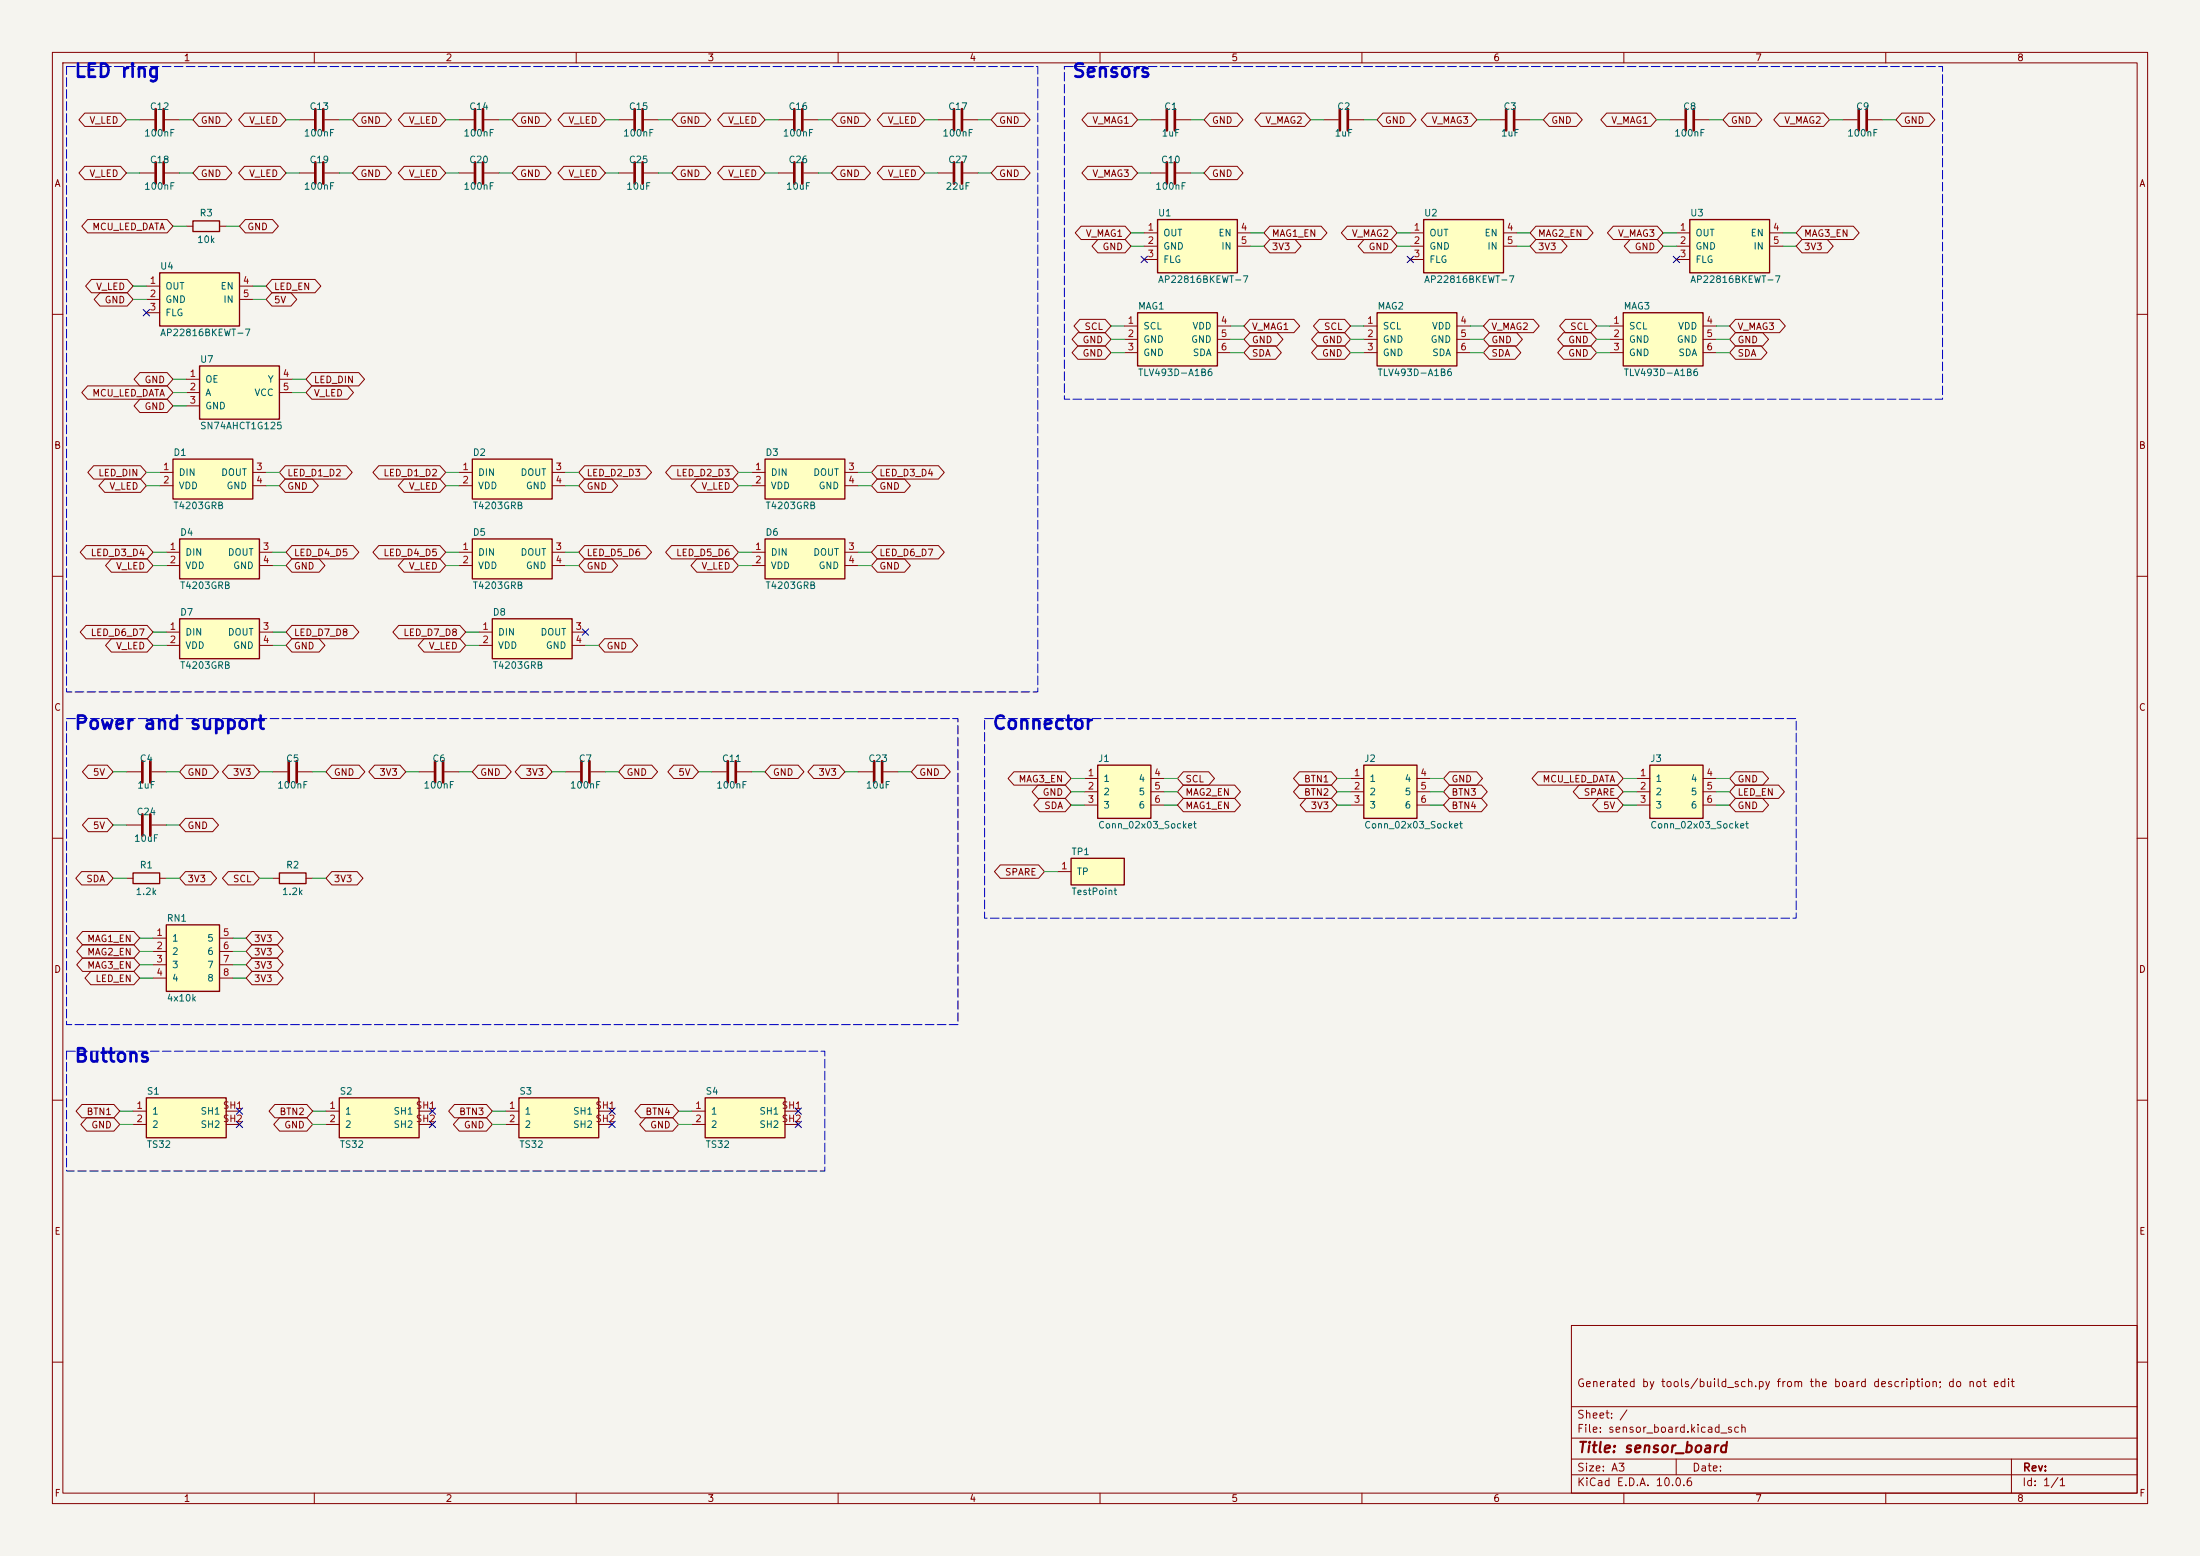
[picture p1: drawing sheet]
<svg xmlns="http://www.w3.org/2000/svg" width="420mm" height="297mm" viewBox="0 0 420 297" stroke-linecap="round" stroke-linejoin="round" font-family="sans-serif">
<path d="M0 0h420v297h-420z" fill="#f5f4ef" stroke="#f5f4ef" stroke-width=".19"/>
<g fill="none" stroke="#840000" stroke-width=".19">
<path d="M10 10h400v277h-400zM12 12h396v273h-396zM60 10v2M110 10v2M160 10v2M210 10v2M260 10v2M310 10v2M360 10v2M35.6 43.2h1.2M41.9 43.2h1.3M10 60h2"/>
<path d="M408 60h2M10 110h2M408 110h2M10 160h2M408 160h2M10 210h2M408 210h2M300 253h108v32h-108zM10 260h2M300 278.5h108M300 274.5h108M300 268.5h108"/>
<path d="M320 278.5v3M384 278.5v6.5M408 260h2M60 285v2M110 285v2M160 285v2M210 285v2M260 285v2M300 281.5h108M310 285v2M360 285v2"/>
</g>
<path d="M36.8 42.2h5.1v2h-5.1z" fill="none" stroke="#840000" stroke-width=".25"/>
<path d="M31.7 176.5h10.2v12.7h-10.2z" fill="#ffffc2"/>
<path d="M31.7 176.5h10.2v12.7h-10.2z" fill="none" stroke="#840000" stroke-width=".25"/>
<path d="M80 147.3h2.8M84.8 147.3h2.8M29.2 179.1h2.5M41.9 179.1h2.5M29.2 181.6h2.5M29.2 184.2h2.5M29.2 186.7h2.5M41.9 181.6h2.5M41.9 184.2h2.5M41.9 186.7h2.5" fill="none" stroke="#840000" stroke-width=".19"/>
<path d="M83.1 145.3v4.1M84.6 145.3v4.1" fill="none" stroke="#840000" stroke-width=".51"/>
<path d="M146 87.6h15.3v7.7h-15.3z" fill="#ffffc2"/>
<path d="M146 87.6h15.3v7.7h-15.3z" fill="none" stroke="#840000" stroke-width=".25"/>
<path d="M148.6 22.9h2.8M153.4 22.9h2.8M143.5 90.2h2.5M143.5 92.7h2.5M161.3 90.2h2.5M161.3 92.7h2.5M163.8 147.3h2.8M168.7 147.3h2.7" fill="none" stroke="#840000" stroke-width=".19"/>
<path d="M151.6 20.8v4.1M153.2 20.8v4.1M166.9 145.3v4.1M168.4 145.3v4.1" fill="none" stroke="#840000" stroke-width=".51"/>
<path d="M34.3 118.1h15.2v7.6h-15.2z" fill="#ffffc2"/>
<path d="M34.3 118.1h15.2v7.6h-15.2z" fill="none" stroke="#840000" stroke-width=".25"/>
<path d="M31.7 120.7h2.6M31.7 123.2h2.6M49.5 120.7h2.6M49.5 123.2h2.6" fill="none" stroke="#840000" stroke-width=".19"/>
<path d="M94 118.1h15.2v7.6h-15.2z" fill="#ffffc2"/>
<path d="M94 118.1h15.2v7.6h-15.2z" fill="none" stroke="#840000" stroke-width=".25"/>
<path d="M118.1 22.9h2.8M122.9 22.9h2.8M148.6 33h2.8M153.4 33h2.8M91.4 120.7h2.6M91.4 123.2h2.6M109.2 120.7h2.6M109.2 123.2h2.6M107.9 147.3h2.8M112.8 147.3h2.8" fill="none" stroke="#840000" stroke-width=".19"/>
<path d="M121.2 20.8v4.1M122.7 20.8v4.1M151.6 31v4.1M153.2 31v4.1M111 145.3v4.1M112.5 145.3v4.1" fill="none" stroke="#840000" stroke-width=".51"/>
<path d="M30.5 52.1h15.2v10.1h-15.2z" fill="#ffffc2"/>
<path d="M30.5 52.1h15.2v10.1h-15.2z" fill="none" stroke="#840000" stroke-width=".25"/>
<path d="M27.9 54.6h2.6M27.9 57.2h2.6M27.9 59.7h2.6M45.7 54.6h2.6M45.7 57.2h2.6" fill="none" stroke="#840000" stroke-width=".19"/>
<path d="M38.1 69.9h15.2v10.1h-15.2z" fill="#ffffc2"/>
<path d="M38.1 69.9h15.2v10.1h-15.2z" fill="none" stroke="#840000" stroke-width=".25"/>
<path d="M179.1 33h2.8M183.9 33h2.8M35.6 72.4h2.5M35.6 74.9h2.5M35.6 77.5h2.5M53.3 72.4h2.6M53.3 74.9h2.6" fill="none" stroke="#840000" stroke-width=".19"/>
<path d="M182.1 31v4.1M183.6 31v4.1" fill="none" stroke="#840000" stroke-width=".51"/>
<path d="M90.2 87.6h15.2v7.7h-15.2z" fill="#ffffc2"/>
<path d="M90.2 87.6h15.2v7.7h-15.2z" fill="none" stroke="#840000" stroke-width=".25"/>
<path d="M26.7 22.9h2.8M26.7 33h2.8M31.5 22.9h2.8M31.5 33h2.8M87.6 22.9h2.8M87.6 33h2.8M92.5 22.9h2.7M92.5 33h2.7M87.6 90.2h2.6M87.6 92.7h2.6M105.4 90.2h2.5M105.4 92.7h2.5" fill="none" stroke="#840000" stroke-width=".19"/>
<path d="M29.7 20.8v4.1M29.7 31v4.1M31.2 20.8v4.1M31.2 31v4.1M90.7 20.8v4.1M90.7 31v4.1M92.2 20.8v4.1M92.2 31v4.1" fill="none" stroke="#840000" stroke-width=".51"/>
<path d="M90.2 102.9h15.2v7.6h-15.2z" fill="#ffffc2"/>
<path d="M90.2 102.9h15.2v7.6h-15.2z" fill="none" stroke="#840000" stroke-width=".25"/>
<path d="M118.1 33h2.8M122.9 33h2.8M87.6 105.4h2.6M87.6 108h2.6M105.4 105.4h2.5M105.4 108h2.5" fill="none" stroke="#840000" stroke-width=".19"/>
<path d="M121.2 31v4.1M122.7 31v4.1" fill="none" stroke="#840000" stroke-width=".51"/>
<path d="M34.3 102.9h15.2v7.6h-15.2z" fill="#ffffc2"/>
<path d="M34.3 102.9h15.2v7.6h-15.2z" fill="none" stroke="#840000" stroke-width=".25"/>
<path d="M57.1 33h2.8M57.1 22.9h2.8M62 33h2.8M62 22.9h2.8M31.7 105.4h2.6M31.7 108h2.6M49.5 105.4h2.6M49.5 108h2.6M135.9 147.3h2.8M140.7 147.3h2.8" fill="none" stroke="#840000" stroke-width=".19"/>
<path d="M60.2 20.8v4.1M60.2 31v4.1M61.7 20.8v4.1M61.7 31v4.1M138.9 145.3v4.1M140.5 145.3v4.1" fill="none" stroke="#840000" stroke-width=".51"/>
<path d="M146 102.9h15.3v7.6h-15.3z" fill="#ffffc2"/>
<path d="M146 102.9h15.3v7.6h-15.3z" fill="none" stroke="#840000" stroke-width=".25"/>
<path d="M143.5 105.4h2.5M143.5 108h2.5M161.3 105.4h2.5M161.3 108h2.5" fill="none" stroke="#840000" stroke-width=".19"/>
<path d="M33 87.6h15.3v7.7h-15.3z" fill="#ffffc2"/>
<path d="M33 87.6h15.3v7.7h-15.3zM25.4 166.6h5.1v2.1h-5.1zM53.3 166.6h5.1v2.1h-5.1z" fill="none" stroke="#840000" stroke-width=".25"/>
<g fill="none" stroke="#840000" stroke-width=".19">
<path d="M179.1 22.9h2.8M183.9 22.9h2.8M30.5 90.2h2.5M30.5 92.7h2.5M48.3 90.2h2.5M48.3 92.7h2.5M24.1 147.3h2.8M24.1 157.5h2.8M29 147.3h2.7M29 157.5h2.7M52.1 147.3h2.8M56.9 147.3h2.8"/>
<path d="M24.1 167.6h1.3M30.5 167.6h1.2M52.1 167.6h1.2M58.4 167.6h1.3"/>
</g>
<path d="M182.1 20.8v4.1M183.6 20.8v4.1M27.2 145.3v4.1M27.2 155.4v4.1M28.7 145.3v4.1M28.7 155.4v4.1M55.1 145.3v4.1M56.6 145.3v4.1" fill="none" stroke="#840000" stroke-width=".51"/>
<path d="M134.6 209.6h15.3v7.6h-15.3z" fill="#ffffc2"/>
<path d="M134.6 209.6h15.3v7.6h-15.3z" fill="none" stroke="#840000" stroke-width=".25"/>
<path d="M132.1 212.1h2.5M132.1 214.6h2.5M149.9 212.1h2.5M149.9 214.6h2.5" fill="none" stroke="#840000" stroke-width=".19"/>
<path d="M64.8 209.6h15.2v7.6h-15.2z" fill="#ffffc2"/>
<path d="M64.8 209.6h15.2v7.6h-15.2z" fill="none" stroke="#840000" stroke-width=".25"/>
<path d="M62.2 212.1h2.6M62.2 214.6h2.6M80 212.1h2.5M80 214.6h2.5" fill="none" stroke="#840000" stroke-width=".19"/>
<path d="M99.1 209.6h15.2v7.6h-15.2z" fill="#ffffc2"/>
<path d="M99.1 209.6h15.2v7.6h-15.2z" fill="none" stroke="#840000" stroke-width=".25"/>
<path d="M96.5 212.1h2.6M96.5 214.6h2.6M114.3 212.1h2.5M114.3 214.6h2.5" fill="none" stroke="#840000" stroke-width=".19"/>
<path d="M27.9 209.6h15.3v7.6h-15.3z" fill="#ffffc2"/>
<path d="M27.9 209.6h15.3v7.6h-15.3z" fill="none" stroke="#840000" stroke-width=".25"/>
<path d="M219.7 22.9h2.8M224.5 22.9h2.8M252.7 22.9h2.8M257.6 22.9h2.7M284.5 22.9h2.8M289.3 22.9h2.8M25.4 212.1h2.5M25.4 214.6h2.5M43.2 212.1h2.5M43.2 214.6h2.5" fill="none" stroke="#840000" stroke-width=".19"/>
<path d="M222.8 20.8v4.1M224.3 20.8v4.1M255.8 20.8v4.1M257.3 20.8v4.1M287.5 20.8v4.1M289.1 20.8v4.1" fill="none" stroke="#840000" stroke-width=".51"/>
<path d="M271.8 41.9h15.2v10.2h-15.2z" fill="#ffffc2"/>
<path d="M271.8 41.9h15.2v10.2h-15.2z" fill="none" stroke="#840000" stroke-width=".25"/>
<path d="M219.7 33h2.8M224.5 33h2.8M269.2 44.5h2.6M269.2 47h2.6M269.2 49.5h2.6M287 44.5h2.6M287 47h2.6" fill="none" stroke="#840000" stroke-width=".19"/>
<path d="M222.8 31v4.1M224.3 31v4.1" fill="none" stroke="#840000" stroke-width=".51"/>
<path d="M221 41.9h15.2v10.2h-15.2z" fill="#ffffc2"/>
<path d="M221 41.9h15.2v10.2h-15.2z" fill="none" stroke="#840000" stroke-width=".25"/>
<path d="M218.4 44.5h2.6M218.4 47h2.6M218.4 49.5h2.6M236.2 44.5h2.6M236.2 47h2.6" fill="none" stroke="#840000" stroke-width=".19"/>
<path d="M322.6 41.9h15.2v10.2h-15.2z" fill="#ffffc2"/>
<path d="M322.6 41.9h15.2v10.2h-15.2z" fill="none" stroke="#840000" stroke-width=".25"/>
<path d="M320 44.5h2.6M320 47h2.6M320 49.5h2.6M337.8 44.5h2.6M337.8 47h2.6" fill="none" stroke="#840000" stroke-width=".19"/>
<path d="M315 146.1h10.1v10.1h-10.1z" fill="#ffffc2"/>
<path d="M315 146.1h10.1v10.1h-10.1z" fill="none" stroke="#840000" stroke-width=".25"/>
<path d="M312.4 148.6h2.6M312.4 151.1h2.6M312.4 153.7h2.6M325.1 148.6h2.6M325.1 151.1h2.6M325.1 153.7h2.6" fill="none" stroke="#840000" stroke-width=".19"/>
<path d="M209.5 146.1h10.2v10.1h-10.2z" fill="#ffffc2"/>
<path d="M209.5 146.1h10.2v10.1h-10.2z" fill="none" stroke="#840000" stroke-width=".25"/>
<path d="M207 148.6h2.5M207 151.1h2.5M207 153.7h2.5M219.7 148.6h2.5M219.7 151.1h2.5M219.7 153.7h2.5" fill="none" stroke="#840000" stroke-width=".19"/>
<path d="M260.3 146.1h10.2v10.1h-10.2z" fill="#ffffc2"/>
<path d="M260.3 146.1h10.2v10.1h-10.2z" fill="none" stroke="#840000" stroke-width=".25"/>
<path d="M257.8 148.6h2.5M257.8 151.1h2.5M257.8 153.7h2.5M270.5 148.6h2.5M270.5 151.1h2.5M270.5 153.7h2.5" fill="none" stroke="#840000" stroke-width=".19"/>
<path d="M204.5 163.8h10.1v5.1h-10.1z" fill="#ffffc2"/>
<path d="M204.5 163.8h10.1v5.1h-10.1z" fill="none" stroke="#840000" stroke-width=".25"/>
<path d="M201.9 166.4h2.6" fill="none" stroke="#840000" stroke-width=".19"/>
<path d="M217.2 59.7h15.2v10.2h-15.2z" fill="#ffffc2"/>
<path d="M217.2 59.7h15.2v10.2h-15.2z" fill="none" stroke="#840000" stroke-width=".25"/>
<path d="M214.6 62.2h2.6M214.6 64.8h2.6M214.6 67.3h2.6M232.4 62.2h2.5M232.4 64.8h2.5M232.4 67.3h2.5" fill="none" stroke="#840000" stroke-width=".19"/>
<path d="M262.9 59.7h15.2v10.2h-15.2z" fill="#ffffc2"/>
<path d="M262.9 59.7h15.2v10.2h-15.2z" fill="none" stroke="#840000" stroke-width=".25"/>
<path d="M351.8 22.9h2.8M356.6 22.9h2.8M260.3 62.2h2.6M260.3 64.8h2.6M260.3 67.3h2.6M278.1 62.2h2.6M278.1 64.8h2.6M278.1 67.3h2.6" fill="none" stroke="#840000" stroke-width=".19"/>
<path d="M354.8 20.8v4.1M356.4 20.8v4.1" fill="none" stroke="#840000" stroke-width=".51"/>
<path d="M309.9 59.7h15.2v10.2h-15.2z" fill="#ffffc2"/>
<path d="M309.9 59.7h15.2v10.2h-15.2z" fill="none" stroke="#840000" stroke-width=".25"/>
<g fill="none" stroke="#840000" stroke-width=".19">
<path d="M16.2 21.6h6.8l1.1 1.3-1.1 1.2h-6.8l-1.1-1.2zM16.2 31.7h6.8l1.1 1.3-1.1 1.3h-6.8l-1.1-1.3zM37.9 31.7h5.2l1.2 1.3-1.2 1.3h-5.2l-1.1-1.3zM37.9 21.6h5.2l1.2 1.3-1.2 1.2h-5.2l-1.1-1.2zM46.7 21.6h6.8l1.1 1.3-1.1 1.2h-6.8l-1.2-1.2zM46.7 31.7h6.8l1.1 1.3-1.1 1.3h-6.8l-1.2-1.3zM68.4 21.6h5.2l1.1 1.3-1.1 1.2h-5.2l-1.1-1.2zM68.4 31.7h5.2l1.1 1.3-1.1 1.3h-5.2l-1.1-1.3zM77.1 21.6h6.9l1.1 1.3-1.1 1.2h-6.9l-1.1-1.2zM77.1 31.7h6.9l1.1 1.3-1.1 1.3h-6.9l-1.1-1.3zM98.9 21.6h5.2l1.1 1.3-1.1 1.2h-5.2l-1.1-1.2zM98.9 31.7h5.2l1.1 1.3-1.1 1.3h-5.2l-1.1-1.3z"/>
<path d="M107.6 21.6h6.9l1.1 1.3-1.1 1.2h-6.9l-1.1-1.2zM107.6 31.7h6.9l1.1 1.3-1.1 1.3h-6.9l-1.1-1.3zM129.4 21.6h5.2l1.1 1.3-1.1 1.2h-5.2l-1.1-1.2zM129.4 31.7h5.2l1.1 1.3-1.1 1.3h-5.2l-1.1-1.3zM138.1 21.6h6.8l1.1 1.3-1.1 1.2h-6.8l-1.1-1.2zM138.1 31.7h6.8l1.1 1.3-1.1 1.3h-6.8l-1.1-1.3zM159.9 21.6h5.2l1.1 1.3-1.1 1.2h-5.2l-1.2-1.2zM159.9 31.7h5.2l1.1 1.3-1.1 1.3h-5.2l-1.2-1.3zM168.6 21.6h6.8l1.1 1.3-1.1 1.2h-6.8l-1.1-1.2zM168.6 31.7h6.8l1.1 1.3-1.1 1.3h-6.8l-1.1-1.3zM190.3 21.6h5.2l1.2 1.3-1.2 1.2h-5.2l-1.1-1.2zM190.3 31.7h5.2l1.2 1.3-1.2 1.3h-5.2l-1.1-1.3z"/>
<path d="M207.6 21.6h8.5l1.1 1.3-1.1 1.2h-8.5l-1.1-1.2zM207.6 31.7h8.5l1.1 1.3-1.1 1.3h-8.5l-1.1-1.3zM231 21.6h5.2l1.1 1.3-1.1 1.2h-5.2l-1.1-1.2zM231 31.7h5.2l1.1 1.3-1.1 1.3h-5.2l-1.1-1.3zM240.7 21.6h8.4l1.1 1.3-1.1 1.2h-8.4l-1.1-1.2zM264 21.6h5.2l1.1 1.3-1.1 1.2h-5.2l-1.1-1.2zM272.4 21.6h8.4l1.1 1.3-1.1 1.2h-8.4l-1.1-1.2zM295.8 21.6h5.2l1.1 1.3-1.1 1.2h-5.2l-1.2-1.2zM306.7 21.6h8.4l1.1 1.3-1.1 1.2h-8.4l-1.1-1.2zM318.8 22.9h2.8M323.6 22.9h2.8M330 21.6h5.2l1.2 1.3-1.2 1.2h-5.2l-1.1-1.2z"/>
<path d="M339.7 21.6h8.4l1.1 1.3-1.1 1.2h-8.4l-1.1-1.2zM363.1 21.6h5.2l1.1 1.3-1.1 1.2h-5.2l-1.2-1.2zM16.7 41.9h15.2l1.1 1.3-1.1 1.3h-15.2l-1.1-1.3zM17.5 53.3h6.8l1.1 1.3-1.1 1.3h-6.8l-1.2-1.3zM19.1 55.9h5.2l1.1 1.3-1.1 1.2h-5.2l-1.1-1.2zM46.8 41.9h5.2l1.1 1.3-1.1 1.3h-5.2l-1.1-1.3zM51.9 53.3h8.2l1.2 1.3-1.2 1.3h-8.2l-1.1-1.3zM51.9 55.9h3.6l1.2 1.3-1.2 1.2h-3.6l-1.1-1.2zM206.4 43.2h8.4l1.1 1.3-1.1 1.2h-8.4l-1.1-1.2zM209.6 45.7h5.2l1.1 1.3-1.1 1.3h-5.2l-1.1-1.3zM242.4 43.2h9.8l1.1 1.3-1.1 1.2h-9.8l-1.1-1.2zM242.4 45.7h4.9l1.1 1.3-1.1 1.3h-4.9l-1.1-1.3z"/>
<path d="M257.2 43.2h8.4l1.1 1.3-1.1 1.2h-8.4l-1.1-1.2zM260.4 45.7h5.2l1.1 1.3-1.1 1.3h-5.2l-1.1-1.3zM293.2 43.2h9.8l1.1 1.3-1.1 1.2h-9.8l-1.1-1.2zM293.2 45.7h4.9l1.1 1.3-1.1 1.3h-4.9l-1.1-1.3zM308 43.2h8.4l1.1 1.3-1.1 1.2h-8.4l-1.1-1.2zM311.2 45.7h5.2l1.1 1.3-1.1 1.3h-5.2l-1.1-1.3zM344 43.2h9.8l1.1 1.3-1.1 1.2h-9.8l-1.1-1.2zM344 45.7h4.9l1.1 1.3-1.1 1.3h-4.9l-1.1-1.3zM16.7 73.7h15.2l1.1 1.2-1.1 1.3h-15.2l-1.1-1.3zM26.7 76.2h5.2l1.1 1.3-1.1 1.2h-5.2l-1.1-1.2zM26.7 71.1h5.2l1.1 1.3-1.1 1.3h-5.2l-1.1-1.3zM59.5 73.7h6.9l1.1 1.2-1.1 1.3h-6.9l-1.1-1.3z"/>
<path d="M59.5 71.1h9l1.1 1.3-1.1 1.3h-9l-1.1-1.3zM205.8 63.5h5.2l1.1 1.3-1.1 1.2h-5.2l-1.1-1.2zM205.8 66h5.2l1.1 1.3-1.1 1.3h-5.2l-1.1-1.3zM206.1 61h4.9l1.1 1.2-1.1 1.3h-4.9l-1.1-1.3zM238.6 61h8.4l1.1 1.2-1.1 1.3h-8.4l-1.1-1.3zM238.6 63.5h5.2l1.1 1.3-1.1 1.2h-5.2l-1.1-1.2zM238.6 66h4.9l1.1 1.3-1.1 1.3h-4.9l-1.1-1.3zM251.5 63.5h5.2l1.1 1.3-1.1 1.2h-5.2l-1.1-1.2zM251.5 66h5.2l1.1 1.3-1.1 1.3h-5.2l-1.1-1.3zM251.9 61h4.8l1.1 1.2-1.1 1.3h-4.8l-1.2-1.3zM284.3 61h8.4l1.1 1.2-1.1 1.3h-8.4l-1.1-1.3zM284.3 63.5h5.2l1.1 1.3-1.1 1.2h-5.2l-1.1-1.2z"/>
<path d="M284.3 66h4.9l1.1 1.3-1.1 1.3h-4.9l-1.1-1.3zM298.5 63.5h5.2l1.1 1.3-1.1 1.2h-5.2l-1.1-1.2zM298.5 66h5.2l1.1 1.3-1.1 1.3h-5.2l-1.1-1.3zM298.8 61h4.9l1.1 1.2-1.1 1.3h-4.9l-1.1-1.3zM307.3 62.2h2.6M307.3 64.8h2.6M307.3 67.3h2.6M325.1 62.2h2.6M325.1 64.8h2.6M325.1 67.3h2.6M331.3 61h8.4l1.1 1.2-1.1 1.3h-8.4l-1.1-1.3zM331.3 63.5h5.2l1.1 1.3-1.1 1.2h-5.2l-1.1-1.2z"/>
<path d="M331.3 66h4.9l1.1 1.3-1.1 1.3h-4.9l-1.1-1.3zM17.9 88.9h8.9l1.1 1.3-1.1 1.2h-8.9l-1.1-1.2zM20 91.4h6.8l1.1 1.3-1.1 1.3h-6.8l-1.1-1.3zM54.5 88.9h11.6l1.1 1.3-1.1 1.2h-11.6l-1.2-1.2zM54.5 91.4h5.2l1.1 1.3-1.1 1.3h-5.2l-1.2-1.3zM72.3 88.9h11.7l1.1 1.3-1.1 1.2h-11.7l-1.1-1.2zM77.1 91.4h6.9l1.1 1.3-1.1 1.3h-6.9l-1.1-1.3zM111.6 88.9h11.7l1.1 1.3-1.1 1.2h-11.7l-1.1-1.2zM111.6 91.4h5.2l1.1 1.3-1.1 1.3h-5.2l-1.1-1.3zM128.2 88.9h11.7l1.1 1.3-1.1 1.2h-11.7l-1.1-1.2zM133 91.4h6.9l1.1 1.3-1.1 1.3h-6.9l-1.1-1.3zM167.5 91.4h5.2l1.1 1.3-1.1 1.3h-5.2l-1.1-1.3z"/>
<path d="M167.5 88.9h11.7l1.1 1.3-1.1 1.2h-11.7l-1.1-1.2zM16.4 104.1h11.7l1.1 1.3-1.1 1.3h-11.7l-1.1-1.3zM16.4 119.4h11.7l1.1 1.3-1.1 1.2h-11.7l-1.1-1.2zM21.3 106.7h6.8l1.1 1.3-1.1 1.2h-6.8l-1.2-1.2zM55.7 104.1h11.7l1.1 1.3-1.1 1.3h-11.7l-1.1-1.3zM55.7 106.7h5.2l1.1 1.3-1.1 1.2h-5.2l-1.1-1.2zM55.7 119.4h11.7l1.1 1.3-1.1 1.2h-11.7l-1.1-1.2zM72.3 104.1h11.7l1.1 1.3-1.1 1.3h-11.7l-1.1-1.3zM76.1 119.4h11.7l1.1 1.3-1.1 1.2h-11.7l-1.1-1.2zM77.1 106.7h6.9l1.1 1.3-1.1 1.2h-6.9l-1.1-1.2zM111.6 104.1h11.7l1.1 1.3-1.1 1.3h-11.7l-1.1-1.3zM111.6 106.7h5.2l1.1 1.3-1.1 1.2h-5.2l-1.1-1.2z"/>
<path d="M128.2 104.1h11.7l1.1 1.3-1.1 1.3h-11.7l-1.1-1.3zM133 106.7h6.9l1.1 1.3-1.1 1.2h-6.9l-1.1-1.2zM167.5 106.7h5.2l1.1 1.3-1.1 1.2h-5.2l-1.1-1.2zM167.5 104.1h11.7l1.1 1.3-1.1 1.3h-11.7l-1.1-1.3zM21.3 121.9h6.8l1.1 1.3-1.1 1.3h-6.8l-1.2-1.3zM55.7 121.9h5.2l1.1 1.3-1.1 1.3h-5.2l-1.1-1.3zM81 121.9h6.8l1.1 1.3-1.1 1.3h-6.8l-1.2-1.3zM115.4 121.9h5.2l1.1 1.3-1.1 1.3h-5.2l-1.1-1.3zM16.8 146h3.7l1.1 1.3-1.1 1.3h-3.7l-1.1-1.3zM16.8 156.2h3.7l1.1 1.3-1.1 1.3h-3.7l-1.1-1.3zM35.4 146h5.2l1.1 1.3-1.1 1.3h-5.2l-1.1-1.3zM35.4 156.2h5.2l1.1 1.3-1.1 1.3h-5.2l-1.1-1.3z"/>
<path d="M43.6 146h4.8l1.1 1.3-1.1 1.3h-4.8l-1.1-1.3zM63.3 146h5.2l1.2 1.3-1.2 1.3h-5.2l-1.1-1.3zM71.5 146h4.9l1.1 1.3-1.1 1.3h-4.9l-1.1-1.3zM91.3 146h5.2l1.1 1.3-1.1 1.3h-5.2l-1.1-1.3zM99.5 146h4.8l1.1 1.3-1.1 1.3h-4.8l-1.2-1.3zM119.2 146h5.2l1.1 1.3-1.1 1.3h-5.2l-1.1-1.3zM128.6 146h3.6l1.1 1.3-1.1 1.3h-3.6l-1.1-1.3zM147.2 146h5.2l1.1 1.3-1.1 1.3h-5.2l-1.2-1.3zM155.3 146h4.9l1.1 1.3-1.1 1.3h-4.9l-1.1-1.3zM175.1 146h5.2l1.1 1.3-1.1 1.3h-5.2l-1.1-1.3zM193.6 147.3h9.8l1.1 1.3-1.1 1.3h-9.8l-1.2-1.3zM198.2 149.9h5.2l1.1 1.2-1.1 1.3h-5.2l-1.2-1.3z"/>
<path d="M198.5 152.4h4.9l1.1 1.3-1.1 1.2h-4.9l-1.2-1.2zM225.9 147.3h4.8l1.2 1.3-1.2 1.3h-4.8l-1.1-1.3zM225.9 149.9h9.8l1.1 1.2-1.1 1.3h-9.8l-1.1-1.3zM225.9 152.4h9.8l1.1 1.3-1.1 1.2h-9.8l-1.1-1.2zM248 147.3h6.2l1.1 1.3-1.1 1.3h-6.2l-1.1-1.3zM248 149.9h6.2l1.1 1.2-1.1 1.3h-6.2l-1.1-1.3zM249.3 152.4h4.9l1.1 1.3-1.1 1.2h-4.9l-1.1-1.2zM276.7 147.3h5.2l1.1 1.3-1.1 1.3h-5.2l-1.1-1.3zM276.7 149.9h6.1l1.1 1.2-1.1 1.3h-6.1l-1.1-1.3zM276.7 152.4h6.1l1.1 1.3-1.1 1.2h-6.1l-1.1-1.2zM293.6 147.3h15.2l1.1 1.3-1.1 1.3h-15.2l-1.1-1.3zM301.4 149.9h7.4l1.1 1.2-1.1 1.3h-7.4l-1.1-1.3z"/>
<path d="M305.1 152.4h3.7l1.1 1.3-1.1 1.2h-3.7l-1.1-1.2zM331.3 152.4h5.2l1.1 1.3-1.1 1.2h-5.2l-1.1-1.2zM331.3 147.3h5.2l1.1 1.3-1.1 1.3h-5.2l-1.1-1.3zM331.3 149.9h8.2l1.2 1.2-1.2 1.3h-8.2l-1.1-1.3zM15.6 166.4h4.9l1.1 1.2-1.1 1.3h-4.9l-1.1-1.3zM15.8 177.8h9.8l1.1 1.3-1.1 1.2h-9.8l-1.2-1.2zM35.4 166.4h4.8l1.2 1.2-1.2 1.3h-4.8l-1.1-1.3zM43.6 166.4h4.8l1.1 1.2-1.1 1.3h-4.8l-1.1-1.3zM48.1 177.8h4.8l1.2 1.3-1.2 1.2h-4.8l-1.1-1.2zM63.3 166.4h4.9l1.1 1.2-1.1 1.3h-4.9l-1.1-1.3zM191 165.1h7.3l1.1 1.3-1.1 1.2h-7.3l-1.2-1.2zM15.8 180.3h9.8l1.1 1.3-1.1 1.3h-9.8l-1.2-1.3z"/>
<path d="M15.8 182.9h9.8l1.1 1.3-1.1 1.2h-9.8l-1.2-1.2zM17.3 185.4h8.3l1.1 1.3-1.1 1.3h-8.3l-1.1-1.3zM48.1 180.3h4.8l1.2 1.3-1.2 1.3h-4.8l-1.1-1.3zM48.1 182.9h4.8l1.2 1.3-1.2 1.2h-4.8l-1.1-1.2zM48.1 185.4h4.8l1.2 1.3-1.2 1.3h-4.8l-1.1-1.3zM15.6 210.8h6.1l1.2 1.3-1.2 1.3h-6.1l-1.1-1.3zM16.5 213.4h5.2l1.2 1.2-1.2 1.3h-5.2l-1.1-1.3zM52.5 210.8h6.1l1.1 1.3-1.1 1.3h-6.1l-1.1-1.3zM53.4 213.4h5.2l1.1 1.2-1.1 1.3h-5.2l-1.1-1.3zM86.8 210.8h6.1l1.1 1.3-1.1 1.3h-6.1l-1.2-1.3zM87.7 213.4h5.2l1.1 1.2-1.1 1.3h-5.2l-1.1-1.3zM122.3 210.8h6.1l1.1 1.3-1.1 1.3h-6.1l-1.1-1.3z"/>
<path d="M123.2 213.4h5.2l1.1 1.2-1.1 1.3h-5.2l-1.1-1.3z"/>
</g>
<path d="M321.8 20.8v4.1M323.3 20.8v4.1" fill="none" stroke="#840000" stroke-width=".51"/>
<g fill="none" stroke="#009600" stroke-width=".19">
<path d="M24.1 22.9h2.6M24.1 33h2.6M34.3 22.9h2.5M34.3 33h2.5M54.6 22.9h2.5M54.6 33h2.5M64.8 22.9h2.5M64.8 33h2.5M85.1 22.9h2.5M85.1 33h2.5M95.2 22.9h2.6M95.2 33h2.6"/>
<path d="M115.6 22.9h2.5M115.6 33h2.5M125.7 22.9h2.6M125.7 33h2.6M146 22.9h2.6M146 33h2.6M156.2 22.9h2.5M156.2 33h2.5M176.5 22.9h2.6M176.5 33h2.6M186.7 22.9h2.5M186.7 33h2.5"/>
<path d="M217.2 22.9h2.5M217.2 33h2.5M227.3 22.9h2.6M227.3 33h2.6M250.2 22.9h2.5M260.3 22.9h2.6M281.9 22.9h2.6M292.1 22.9h2.5M316.2 22.9h2.6M326.4 22.9h2.5M349.2 22.9h2.6M359.4 22.9h2.5"/>
<path d="M25.4 54.6h2.5M25.4 57.2h2.5M33 43.2h2.6M43.2 43.2h2.5M48.3 54.6h2.5M48.3 57.2h2.5M215.9 44.5h2.5M215.9 47h2.5M238.8 44.5h2.5M238.8 47h2.5M266.7 44.5h2.5M266.7 47h2.5"/>
<path d="M289.6 44.5h2.5M289.6 47h2.5M317.5 44.5h2.5M317.5 47h2.5M340.4 44.5h2.5M340.4 47h2.5M33 72.4h2.6M33 74.9h2.6M33 77.5h2.6M55.9 72.4h2.5M55.9 74.9h2.5M212.1 64.8h2.5"/>
<path d="M212.1 67.3h2.5M212.1 62.2h2.5M234.9 64.8h2.6M234.9 67.3h2.6M234.9 62.2h2.6M257.8 64.8h2.5M257.8 67.3h2.5M257.8 62.2h2.5M280.7 64.8h2.5M280.7 67.3h2.5M280.7 62.2h2.5M304.8 64.8h2.5"/>
<path d="M304.8 67.3h2.5M304.8 62.2h2.5M327.7 64.8h2.5M327.7 67.3h2.5M327.7 62.2h2.5M27.9 92.7h2.6M27.9 90.2h2.6M50.8 92.7h2.5M50.8 90.2h2.5M85.1 92.7h2.5M85.1 90.2h2.5M107.9 92.7h2.6"/>
<path d="M107.9 90.2h2.6M141 92.7h2.5M141 90.2h2.5M163.8 92.7h2.6M163.8 90.2h2.6M29.2 105.4h2.5M29.2 108h2.5M52.1 105.4h2.5M52.1 108h2.5M85.1 105.4h2.5M85.1 108h2.5M107.9 105.4h2.6"/>
<path d="M107.9 108h2.6M141 105.4h2.5M141 108h2.5M163.8 105.4h2.6M163.8 108h2.6M29.2 120.7h2.5M29.2 123.2h2.5M52.1 120.7h2.5M52.1 123.2h2.5M88.9 120.7h2.5M88.9 123.2h2.5M111.8 123.2h2.5"/>
<path d="M21.6 147.3h2.5M21.6 157.5h2.5M31.7 147.3h2.6M31.7 157.5h2.6M49.5 147.3h2.6M59.7 147.3h2.5M77.5 147.3h2.5M87.6 147.3h2.6M105.4 147.3h2.5M115.6 147.3h2.5M133.3 147.3h2.6M143.5 147.3h2.5"/>
<path d="M161.3 147.3h2.5M171.4 147.3h2.6M204.5 148.6h2.5M204.5 151.1h2.5M204.5 153.7h2.5M222.2 148.6h2.6M222.2 151.1h2.6M222.2 153.7h2.6M255.3 148.6h2.5M255.3 151.1h2.5M255.3 153.7h2.5M273 148.6h2.6"/>
<path d="M273 151.1h2.6M273 153.7h2.6M309.9 148.6h2.5M309.9 151.1h2.5M309.9 153.7h2.5M327.7 148.6h2.5M327.7 151.1h2.5M327.7 153.7h2.5M21.6 167.6h2.5M26.7 179.1h2.5M31.7 167.6h2.6M44.4 179.1h2.6"/>
<path d="M49.5 167.6h2.6M59.7 167.6h2.5M199.4 166.4h2.5M26.7 181.6h2.5M26.7 184.2h2.5M26.7 186.7h2.5M44.4 181.6h2.6M44.4 184.2h2.6M44.4 186.7h2.6M22.9 212.1h2.5M22.9 214.6h2.5M59.7 212.1h2.5"/>
<path d="M59.7 214.6h2.5M94 212.1h2.5M94 214.6h2.5M129.5 212.1h2.6M129.5 214.6h2.6"/>
</g>
<g fill="none" stroke="#000084" stroke-width=".19">
<path d="M27.3 59.1l1.2 1.2M28.5 59.1l-1.2 1.2M217.8 48.9l1.2 1.2M219 48.9l-1.2 1.2M268.6 48.9l1.2 1.2M269.8 48.9l-1.2 1.2M319.4 48.9l1.2 1.2M320.6 48.9l-1.2 1.2M111.2 120l1.2 1.3M112.4 120l-1.2 1.3M45.1 214l1.2 1.2M45.1 211.5l1.2 1.2"/>
<path d="M46.3 214l-1.2 1.2M46.3 211.5l-1.2 1.2M81.9 211.5l1.3 1.2M81.9 214l1.3 1.2M83.2 211.5l-1.3 1.2M83.2 214l-1.3 1.2M116.2 214l1.2 1.2M116.2 211.5l1.2 1.2M117.4 214l-1.2 1.2M117.4 211.5l-1.2 1.2M151.8 214l1.2 1.2M151.8 211.5l1.2 1.2"/>
<path d="M153 214l-1.2 1.2M153 211.5l-1.2 1.2"/>
</g>
<path d="M12.7 12.7h185.4v119.4h-185.4zM203.2 12.7h167.6v63.5h-167.6zM12.7 137.2h170.2v58.4h-170.2zM188 137.2h154.9v38.1h-154.9zM12.7 200.7h144.8v22.8h-144.8z" fill="none" stroke="#0000c2" stroke-width=".19" stroke-dasharray="1.7 .6"/>
<g font-size="2.5" fill="#0000c2">
<text x="14.1" y="15.4">LED ring</text>
<text x="204.6" y="15.4">Sensors</text>
<text x="14.1" y="139.9">Power and support</text>
<text x="189.3" y="139.9">Connector</text>
<text x="14.1" y="203.4">Buttons</text>
</g>
<text font-size="2" fill="#840000" x="301" y="277.8">Title: sensor_board</text>
<g font-size="1.5" fill="#840000">
<text x="300.9" y="265.1">Generated by tools/build_sch.py from the board description; do not edit</text>
<text x="300.9" y="273.8">File: sensor_board.kicad_sch</text>
<text x="300.9" y="271.1">Sheet: /</text>
<text x="300.9" y="281.2">Size: A3</text>
<text x="322.9" y="281.2">Date:</text>
<text x="386" y="281.2">Rev:</text>
<text x="300.9" y="284">KiCad E.D.A. 10.0.6</text>
<text x="385.9" y="284">Id: 1/1</text>
</g>
<g font-size="1.3" fill="#840000">
<text x="35" y="12">1</text>
<text x="85" y="12">2</text>
<text x="135" y="12">3</text>
<text x="185" y="12">4</text>
<text x="235" y="12">5</text>
<text x="285" y="12">6</text>
<text x="335" y="12">7</text>
<text x="385" y="12">8</text>
<text x="17" y="23.9">V_LED</text>
<text x="38.2" y="23.9">GND</text>
<text x="47.5" y="23.9">V_LED</text>
<text x="68.7" y="23.9">GND</text>
<text x="77.9" y="23.9">V_LED</text>
<text x="99.2" y="23.9">GND</text>
<text x="108.4" y="23.9">V_LED</text>
<text x="129.7" y="23.9">GND</text>
<text x="138.9" y="23.9">V_LED</text>
<text x="160.2" y="23.9">GND</text>
<text x="169.4" y="23.9">V_LED</text>
<text x="190.6" y="23.9">GND</text>
<text x="208.4" y="23.9">V_MAG1</text>
<text x="231.3" y="23.9">GND</text>
<text x="241.5" y="23.9">V_MAG2</text>
<text x="264.3" y="23.9">GND</text>
<text x="273.2" y="23.9">V_MAG3</text>
<text x="296" y="23.9">GND</text>
<text x="307.5" y="23.9">V_MAG1</text>
<text x="330.3" y="23.9">GND</text>
<text x="340.5" y="23.9">V_MAG2</text>
<text x="363.4" y="23.9">GND</text>
<text x="10.3" y="36">A</text>
<text x="17" y="34.1">V_LED</text>
<text x="38.2" y="34.1">GND</text>
<text x="47.5" y="34.1">V_LED</text>
<text x="68.7" y="34.1">GND</text>
<text x="77.9" y="34.1">V_LED</text>
<text x="99.2" y="34.1">GND</text>
<text x="108.4" y="34.1">V_LED</text>
<text x="129.7" y="34.1">GND</text>
<text x="138.9" y="34.1">V_LED</text>
<text x="160.2" y="34.1">GND</text>
<text x="169.4" y="34.1">V_LED</text>
<text x="190.6" y="34.1">GND</text>
<text x="208.4" y="34.1">V_MAG3</text>
<text x="231.3" y="34.1">GND</text>
<text x="408.3" y="36">A</text>
<text x="17.5" y="44.2">MCU_LED_DATA</text>
<text x="47.1" y="44.2">GND</text>
<text x="207.2" y="45.5">V_MAG1</text>
<text x="242.7" y="45.5">MAG1_EN</text>
<text x="258" y="45.5">V_MAG2</text>
<text x="293.5" y="45.5">MAG2_EN</text>
<text x="308.8" y="45.5">V_MAG3</text>
<text x="344.3" y="45.5">MAG3_EN</text>
<text x="210.4" y="48">GND</text>
<text x="242.7" y="48">3V3</text>
<text x="261.2" y="48">GND</text>
<text x="293.5" y="48">3V3</text>
<text x="312" y="48">GND</text>
<text x="344.3" y="48">3V3</text>
<text x="18.2" y="55.7">V_LED</text>
<text x="19.9" y="58.2">GND</text>
<text x="52.2" y="55.7">LED_EN</text>
<text x="52.2" y="58.2">5V</text>
<text x="206.6" y="65.8">GND</text>
<text x="206.9" y="63.3">SCL</text>
<text x="238.9" y="63.3">V_MAG1</text>
<text x="238.9" y="65.8">GND</text>
<text x="252.3" y="65.8">GND</text>
<text x="252.6" y="63.3">SCL</text>
<text x="284.6" y="63.3">V_MAG2</text>
<text x="284.6" y="65.8">GND</text>
<text x="299.3" y="65.8">GND</text>
<text x="299.6" y="63.3">SCL</text>
<text x="331.6" y="63.3">V_MAG3</text>
<text x="331.6" y="65.8">GND</text>
<text x="206.6" y="68.4">GND</text>
<text x="238.9" y="68.4">SDA</text>
<text x="252.3" y="68.4">GND</text>
<text x="284.6" y="68.4">SDA</text>
<text x="299.3" y="68.4">GND</text>
<text x="331.6" y="68.4">SDA</text>
<text x="17.5" y="76">MCU_LED_DATA</text>
<text x="27.5" y="73.4">GND</text>
<text x="59.8" y="76">V_LED</text>
<text x="59.8" y="73.4">LED_DIN</text>
<text x="27.5" y="78.5">GND</text>
<text x="10.2" y="86">B</text>
<text x="408.2" y="86">B</text>
<text x="18.7" y="91.2">LED_DIN</text>
<text x="20.8" y="93.8">V_LED</text>
<text x="54.7" y="91.2">LED_D1_D2</text>
<text x="54.7" y="93.8">GND</text>
<text x="73.1" y="91.2">LED_D1_D2</text>
<text x="77.9" y="93.8">V_LED</text>
<text x="111.9" y="91.2">LED_D2_D3</text>
<text x="111.9" y="93.8">GND</text>
<text x="129" y="91.2">LED_D2_D3</text>
<text x="133.8" y="93.8">V_LED</text>
<text x="167.8" y="93.8">GND</text>
<text x="167.8" y="91.2">LED_D3_D4</text>
<text x="17.2" y="106.5">LED_D3_D4</text>
<text x="56" y="106.5">LED_D4_D5</text>
<text x="73.1" y="106.5">LED_D4_D5</text>
<text x="111.9" y="106.5">LED_D5_D6</text>
<text x="129" y="106.5">LED_D5_D6</text>
<text x="167.8" y="106.5">LED_D6_D7</text>
<text x="22.1" y="109">V_LED</text>
<text x="56" y="109">GND</text>
<text x="77.9" y="109">V_LED</text>
<text x="111.9" y="109">GND</text>
<text x="133.8" y="109">V_LED</text>
<text x="167.8" y="109">GND</text>
<text x="17.2" y="121.7">LED_D6_D7</text>
<text x="22.1" y="124.2">V_LED</text>
<text x="56" y="121.7">LED_D7_D8</text>
<text x="56" y="124.2">GND</text>
<text x="76.9" y="121.7">LED_D7_D8</text>
<text x="81.7" y="124.2">V_LED</text>
<text x="115.7" y="124.2">GND</text>
<text x="10.2" y="136">C</text>
<text x="408.2" y="136">C</text>
<text x="17.6" y="148.4">5V</text>
<text x="35.7" y="148.4">GND</text>
<text x="44.4" y="148.4">3V3</text>
<text x="63.6" y="148.4">GND</text>
<text x="72.3" y="148.4">3V3</text>
<text x="91.6" y="148.4">GND</text>
<text x="100.2" y="148.4">3V3</text>
<text x="119.5" y="148.4">GND</text>
<text x="129.4" y="148.4">5V</text>
<text x="147.5" y="148.4">GND</text>
<text x="156.1" y="148.4">3V3</text>
<text x="175.4" y="148.4">GND</text>
<text x="194.3" y="149.6">MAG3_EN</text>
<text x="226.2" y="149.6">SCL</text>
<text x="248.8" y="149.6">BTN1</text>
<text x="277" y="149.6">GND</text>
<text x="294.4" y="149.6">MCU_LED_DATA</text>
<text x="331.6" y="149.6">GND</text>
<text x="198.9" y="152.2">GND</text>
<text x="199.2" y="154.7">SDA</text>
<text x="226.2" y="152.2">MAG2_EN</text>
<text x="226.2" y="154.7">MAG1_EN</text>
<text x="248.8" y="152.2">BTN2</text>
<text x="250.1" y="154.7">3V3</text>
<text x="277" y="152.2">BTN3</text>
<text x="277" y="154.7">BTN4</text>
<text x="302.2" y="152.2">SPARE</text>
<text x="305.9" y="154.7">5V</text>
<text x="331.6" y="154.7">GND</text>
<text x="331.6" y="152.2">LED_EN</text>
<text x="17.6" y="158.5">5V</text>
<text x="35.7" y="158.5">GND</text>
<text x="191.7" y="167.4">SPARE</text>
<text x="16.4" y="168.7">SDA</text>
<text x="35.7" y="168.7">3V3</text>
<text x="44.4" y="168.7">SCL</text>
<text x="63.6" y="168.7">3V3</text>
<text x="10.2" y="186">D</text>
<text x="16.5" y="182.7">MAG2_EN</text>
<text x="16.5" y="185.2">MAG3_EN</text>
<text x="16.5" y="180.1">MAG1_EN</text>
<text x="48.4" y="180.1">3V3</text>
<text x="48.4" y="182.7">3V3</text>
<text x="48.4" y="185.2">3V3</text>
<text x="408.2" y="186">D</text>
<text x="18.1" y="187.7">LED_EN</text>
<text x="48.4" y="187.7">3V3</text>
<text x="16.4" y="213.1">BTN1</text>
<text x="17.3" y="215.7">GND</text>
<text x="53.3" y="213.1">BTN2</text>
<text x="54.2" y="215.7">GND</text>
<text x="87.5" y="213.1">BTN3</text>
<text x="88.5" y="215.7">GND</text>
<text x="123.1" y="213.1">BTN4</text>
<text x="124" y="215.7">GND</text>
<text x="10.3" y="236">E</text>
<text x="408.3" y="236">E</text>
<text x="10.3" y="286">F</text>
<text x="35" y="287">1</text>
<text x="85" y="287">2</text>
<text x="135" y="287">3</text>
<text x="185" y="287">4</text>
<text x="235" y="287">5</text>
<text x="285" y="287">6</text>
<text x="335" y="287">7</text>
<text x="385" y="287">8</text>
<text x="408.3" y="286">F</text>
</g>
<g font-size="1.3" fill="#006464">
<text x="28.5" y="21.3">C12</text>
<text x="59" y="21.3">C13</text>
<text x="89.5" y="21.3">C14</text>
<text x="119.9" y="21.3">C15</text>
<text x="150.4" y="21.3">C16</text>
<text x="180.9" y="21.3">C17</text>
<text x="222.2" y="21.3">C1</text>
<text x="255.2" y="21.3">C2</text>
<text x="286.9" y="21.3">C3</text>
<text x="321.2" y="21.3">C8</text>
<text x="354.2" y="21.3">C9</text>
<text x="27.4" y="26.4">100nF</text>
<text x="57.9" y="26.4">100nF</text>
<text x="88.4" y="26.4">100nF</text>
<text x="118.9" y="26.4">100nF</text>
<text x="149.3" y="26.4">100nF</text>
<text x="179.8" y="26.4">100nF</text>
<text x="221.7" y="26.4">1uF</text>
<text x="254.7" y="26.4">1uF</text>
<text x="286.4" y="26.4">1uF</text>
<text x="319.5" y="26.4">100nF</text>
<text x="352.5" y="26.4">100nF</text>
<text x="28.5" y="31.4">C18</text>
<text x="59" y="31.4">C19</text>
<text x="89.5" y="31.4">C20</text>
<text x="119.9" y="31.4">C25</text>
<text x="150.4" y="31.4">C26</text>
<text x="180.9" y="31.4">C27</text>
<text x="221.5" y="31.4">C10</text>
<text x="27.4" y="36.5">100nF</text>
<text x="38" y="41.6">R3</text>
<text x="57.9" y="36.5">100nF</text>
<text x="88.4" y="36.5">100nF</text>
<text x="119.5" y="36.5">10uF</text>
<text x="149.9" y="36.5">10uF</text>
<text x="180.4" y="36.5">22uF</text>
<text x="220.5" y="36.5">100nF</text>
<text x="221" y="41.6">U1</text>
<text x="271.8" y="41.6">U2</text>
<text x="322.6" y="41.6">U3</text>
<text x="37.5" y="46.7">10k</text>
<text x="222" y="45.4">OUT</text>
<text x="222" y="48">GND</text>
<text x="232.5" y="45.4">EN</text>
<text x="233" y="48">IN</text>
<text x="272.8" y="45.4">OUT</text>
<text x="272.8" y="48">GND</text>
<text x="283.3" y="45.4">EN</text>
<text x="283.8" y="48">IN</text>
<text x="323.6" y="45.4">OUT</text>
<text x="323.6" y="48">GND</text>
<text x="334.1" y="45.4">EN</text>
<text x="334.6" y="48">IN</text>
<text x="30.5" y="51.8">U4</text>
<text x="222" y="50.5">FLG</text>
<text x="272.8" y="50.5">FLG</text>
<text x="323.6" y="50.5">FLG</text>
<text x="31.5" y="55.6">OUT</text>
<text x="31.5" y="58.1">GND</text>
<text x="42" y="55.6">EN</text>
<text x="42.5" y="58.1">IN</text>
<text x="217.2" y="59.4">MAG1</text>
<text x="221" y="54.3">AP22816BKEWT-7</text>
<text x="262.9" y="59.4">MAG2</text>
<text x="271.8" y="54.3">AP22816BKEWT-7</text>
<text x="309.9" y="59.4">MAG3</text>
<text x="322.6" y="54.3">AP22816BKEWT-7</text>
<text x="30.5" y="64.5">AP22816BKEWT-7</text>
<text x="31.5" y="60.7">FLG</text>
<text x="218.2" y="63.2">SCL</text>
<text x="218.2" y="65.7">GND</text>
<text x="227.3" y="65.7">GND</text>
<text x="227.5" y="63.2">VDD</text>
<text x="263.9" y="63.2">SCL</text>
<text x="263.9" y="65.7">GND</text>
<text x="273" y="65.7">GND</text>
<text x="273.3" y="63.2">VDD</text>
<text x="310.9" y="63.2">SCL</text>
<text x="310.9" y="65.7">GND</text>
<text x="320" y="65.7">GND</text>
<text x="320.2" y="63.2">VDD</text>
<text x="38.1" y="69.5">U7</text>
<text x="218.2" y="68.3">GND</text>
<text x="227.6" y="68.3">SDA</text>
<text x="263.9" y="68.3">GND</text>
<text x="273.3" y="68.3">SDA</text>
<text x="310.9" y="68.3">GND</text>
<text x="320.3" y="68.3">SDA</text>
<text x="39.1" y="73.4">OE</text>
<text x="39.1" y="75.9">A</text>
<text x="48.5" y="75.9">VCC</text>
<text x="51" y="73.4">Y</text>
<text x="217.2" y="72.1">TLV493D-A1B6</text>
<text x="262.9" y="72.1">TLV493D-A1B6</text>
<text x="309.9" y="72.1">TLV493D-A1B6</text>
<text x="38.1" y="82.2">SN74AHCT1G125</text>
<text x="39.1" y="78.4">GND</text>
<text x="33" y="87.3">D1</text>
<text x="90.2" y="87.3">D2</text>
<text x="146" y="87.3">D3</text>
<text x="34" y="91.1">DIN</text>
<text x="34" y="93.7">VDD</text>
<text x="42.1" y="91.1">DOUT</text>
<text x="43.1" y="93.7">GND</text>
<text x="91.2" y="91.1">DIN</text>
<text x="91.2" y="93.7">VDD</text>
<text x="99.3" y="91.1">DOUT</text>
<text x="100.3" y="93.7">GND</text>
<text x="147" y="91.1">DIN</text>
<text x="147" y="93.7">VDD</text>
<text x="155.1" y="91.1">DOUT</text>
<text x="156.2" y="93.7">GND</text>
<text x="33" y="97.5">T4203GRB</text>
<text x="90.2" y="97.5">T4203GRB</text>
<text x="146" y="97.5">T4203GRB</text>
<text x="34.3" y="102.6">D4</text>
<text x="35.3" y="106.4">DIN</text>
<text x="43.4" y="106.4">DOUT</text>
<text x="90.2" y="102.6">D5</text>
<text x="91.2" y="106.4">DIN</text>
<text x="99.3" y="106.4">DOUT</text>
<text x="146" y="102.6">D6</text>
<text x="147" y="106.4">DIN</text>
<text x="155.1" y="106.4">DOUT</text>
<text x="34.3" y="112.7">T4203GRB</text>
<text x="35.3" y="108.9">VDD</text>
<text x="44.4" y="108.9">GND</text>
<text x="90.2" y="112.7">T4203GRB</text>
<text x="91.2" y="108.9">VDD</text>
<text x="100.3" y="108.9">GND</text>
<text x="146" y="112.7">T4203GRB</text>
<text x="147" y="108.9">VDD</text>
<text x="156.2" y="108.9">GND</text>
<text x="34.3" y="117.8">D7</text>
<text x="94" y="117.8">D8</text>
<text x="35.3" y="121.6">DIN</text>
<text x="35.3" y="124.2">VDD</text>
<text x="43.4" y="121.6">DOUT</text>
<text x="44.4" y="124.2">GND</text>
<text x="95" y="121.6">DIN</text>
<text x="95" y="124.2">VDD</text>
<text x="103.1" y="121.6">DOUT</text>
<text x="104.1" y="124.2">GND</text>
<text x="34.3" y="128">T4203GRB</text>
<text x="94" y="128">T4203GRB</text>
<text x="26.6" y="145.7">C4</text>
<text x="54.5" y="145.7">C5</text>
<text x="82.5" y="145.7">C6</text>
<text x="110.4" y="145.7">C7</text>
<text x="137.7" y="145.7">C11</text>
<text x="165.7" y="145.7">C23</text>
<text x="209.5" y="145.7">J1</text>
<text x="210.5" y="149.6">1</text>
<text x="217.3" y="149.6">4</text>
<text x="260.3" y="145.7">J2</text>
<text x="261.3" y="149.6">1</text>
<text x="268.1" y="149.6">4</text>
<text x="314.9" y="145.7">J3</text>
<text x="315.9" y="149.6">1</text>
<text x="322.7" y="149.6">4</text>
<text x="26" y="155.9">C24</text>
<text x="26.1" y="150.8">1uF</text>
<text x="52.8" y="150.8">100nF</text>
<text x="80.8" y="150.8">100nF</text>
<text x="108.7" y="150.8">100nF</text>
<text x="136.6" y="150.8">100nF</text>
<text x="165.2" y="150.8">10uF</text>
<text x="210.5" y="152.1">2</text>
<text x="210.5" y="154.6">3</text>
<text x="217.3" y="152.1">5</text>
<text x="217.3" y="154.6">6</text>
<text x="261.3" y="152.1">2</text>
<text x="261.3" y="154.6">3</text>
<text x="268.1" y="152.1">5</text>
<text x="268.1" y="154.6">6</text>
<text x="315.9" y="152.1">2</text>
<text x="315.9" y="154.6">3</text>
<text x="322.7" y="152.1">5</text>
<text x="322.7" y="154.6">6</text>
<text x="25.5" y="161">10uF</text>
<text x="209.5" y="158.4">Conn_02x03_Socket</text>
<text x="260.3" y="158.4">Conn_02x03_Socket</text>
<text x="314.9" y="158.4">Conn_02x03_Socket</text>
<text x="26.6" y="166.1">R1</text>
<text x="54.5" y="166.1">R2</text>
<text x="204.5" y="163.5">TP1</text>
<text x="205.5" y="167.3">TP</text>
<text x="25.8" y="171.1">1.2k</text>
<text x="53.7" y="171.1">1.2k</text>
<text x="204.5" y="171.1">TestPoint</text>
<text x="31.7" y="176.2">RN1</text>
<text x="32.7" y="180">1</text>
<text x="32.7" y="182.6">2</text>
<text x="32.7" y="185.1">3</text>
<text x="39.5" y="180">5</text>
<text x="39.5" y="182.6">6</text>
<text x="39.5" y="185.1">7</text>
<text x="31.7" y="191.5">4x10k</text>
<text x="32.7" y="187.7">4</text>
<text x="39.5" y="187.7">8</text>
<text x="27.9" y="209.2">S1</text>
<text x="64.8" y="209.2">S2</text>
<text x="99" y="209.2">S3</text>
<text x="134.6" y="209.2">S4</text>
<text x="28.9" y="213.1">1</text>
<text x="28.9" y="215.6">2</text>
<text x="38.2" y="213.1">SH1</text>
<text x="38.2" y="215.6">SH2</text>
<text x="65.8" y="213.1">1</text>
<text x="65.8" y="215.6">2</text>
<text x="75" y="213.1">SH1</text>
<text x="75" y="215.6">SH2</text>
<text x="100" y="213.1">1</text>
<text x="100" y="215.6">2</text>
<text x="109.3" y="213.1">SH1</text>
<text x="109.3" y="215.6">SH2</text>
<text x="135.6" y="213.1">1</text>
<text x="135.6" y="215.6">2</text>
<text x="144.9" y="213.1">SH1</text>
<text x="144.9" y="215.6">SH2</text>
<text x="27.9" y="219.4">TS32</text>
<text x="64.8" y="219.4">TS32</text>
<text x="99" y="219.4">TS32</text>
<text x="134.6" y="219.4">TS32</text>
</g>
<g font-size="1.3" fill="#a90000">
<text x="219" y="44.3">1</text>
<text x="219" y="46.9">2</text>
<text x="236.8" y="44.3">4</text>
<text x="236.8" y="46.9">5</text>
<text x="269.8" y="44.3">1</text>
<text x="269.8" y="46.9">2</text>
<text x="287.6" y="44.3">4</text>
<text x="287.6" y="46.9">5</text>
<text x="320.6" y="44.3">1</text>
<text x="320.6" y="46.9">2</text>
<text x="338.4" y="44.3">4</text>
<text x="338.4" y="46.9">5</text>
<text x="219" y="49.4">3</text>
<text x="269.8" y="49.4">3</text>
<text x="320.6" y="49.4">3</text>
<text x="28.5" y="54.5">1</text>
<text x="28.5" y="57">2</text>
<text x="28.5" y="59.6">3</text>
<text x="46.3" y="54.5">4</text>
<text x="46.3" y="57">5</text>
<text x="215.2" y="62.1">1</text>
<text x="215.2" y="64.6">2</text>
<text x="232.9" y="62.1">4</text>
<text x="232.9" y="64.6">5</text>
<text x="260.9" y="62.1">1</text>
<text x="260.9" y="64.6">2</text>
<text x="278.7" y="62.1">4</text>
<text x="278.7" y="64.6">5</text>
<text x="307.9" y="62.1">1</text>
<text x="307.9" y="64.6">2</text>
<text x="325.7" y="62.1">4</text>
<text x="325.7" y="64.6">5</text>
<text x="215.2" y="67.2">3</text>
<text x="232.9" y="67.2">6</text>
<text x="260.9" y="67.2">3</text>
<text x="278.7" y="67.2">6</text>
<text x="307.9" y="67.2">3</text>
<text x="325.7" y="67.2">6</text>
<text x="36.1" y="72.3">1</text>
<text x="36.1" y="74.8">2</text>
<text x="36.1" y="77.3">3</text>
<text x="53.9" y="72.3">4</text>
<text x="53.9" y="74.8">5</text>
<text x="31" y="90">1</text>
<text x="31" y="92.6">2</text>
<text x="48.8" y="90">3</text>
<text x="48.8" y="92.6">4</text>
<text x="88.2" y="90">1</text>
<text x="88.2" y="92.6">2</text>
<text x="105.9" y="90">3</text>
<text x="105.9" y="92.6">4</text>
<text x="144" y="90">1</text>
<text x="144" y="92.6">2</text>
<text x="161.8" y="90">3</text>
<text x="161.8" y="92.6">4</text>
<text x="32.3" y="105.3">1</text>
<text x="32.3" y="107.8">2</text>
<text x="50.1" y="105.3">3</text>
<text x="50.1" y="107.8">4</text>
<text x="88.2" y="105.3">1</text>
<text x="88.2" y="107.8">2</text>
<text x="105.9" y="105.3">3</text>
<text x="105.9" y="107.8">4</text>
<text x="144" y="105.3">1</text>
<text x="144" y="107.8">2</text>
<text x="161.8" y="105.3">3</text>
<text x="161.8" y="107.8">4</text>
<text x="32.3" y="120.5">1</text>
<text x="32.3" y="123.1">2</text>
<text x="50.1" y="120.5">3</text>
<text x="50.1" y="123.1">4</text>
<text x="92" y="120.5">1</text>
<text x="92" y="123.1">2</text>
<text x="109.8" y="120.5">3</text>
<text x="109.8" y="123.1">4</text>
<text x="207.5" y="148.5">1</text>
<text x="220.2" y="148.5">4</text>
<text x="258.3" y="148.5">1</text>
<text x="271" y="148.5">4</text>
<text x="313" y="148.5">1</text>
<text x="325.7" y="148.5">4</text>
<text x="207.5" y="151">2</text>
<text x="207.5" y="153.5">3</text>
<text x="220.2" y="151">5</text>
<text x="220.2" y="153.5">6</text>
<text x="258.3" y="151">2</text>
<text x="258.3" y="153.5">3</text>
<text x="271" y="151">5</text>
<text x="271" y="153.5">6</text>
<text x="313" y="151">2</text>
<text x="313" y="153.5">3</text>
<text x="325.7" y="151">5</text>
<text x="325.7" y="153.5">6</text>
<text x="202.5" y="166.2">1</text>
<text x="29.7" y="178.9">1</text>
<text x="42.4" y="178.9">5</text>
<text x="29.7" y="181.5">2</text>
<text x="29.7" y="184">3</text>
<text x="42.4" y="181.5">6</text>
<text x="42.4" y="184">7</text>
<text x="29.7" y="186.6">4</text>
<text x="42.4" y="186.6">8</text>
<text x="25.9" y="212">1</text>
<text x="25.9" y="214.5">2</text>
<text x="42.4" y="212">SH1</text>
<text x="42.4" y="214.5">SH2</text>
<text x="62.8" y="212">1</text>
<text x="62.8" y="214.5">2</text>
<text x="79.3" y="212">SH1</text>
<text x="79.3" y="214.5">SH2</text>
<text x="97.1" y="212">1</text>
<text x="97.1" y="214.5">2</text>
<text x="113.6" y="212">SH1</text>
<text x="113.6" y="214.5">SH2</text>
<text x="132.6" y="212">1</text>
<text x="132.6" y="214.5">2</text>
<text x="149.1" y="212">SH1</text>
<text x="149.1" y="214.5">SH2</text>
</g>
</svg>
